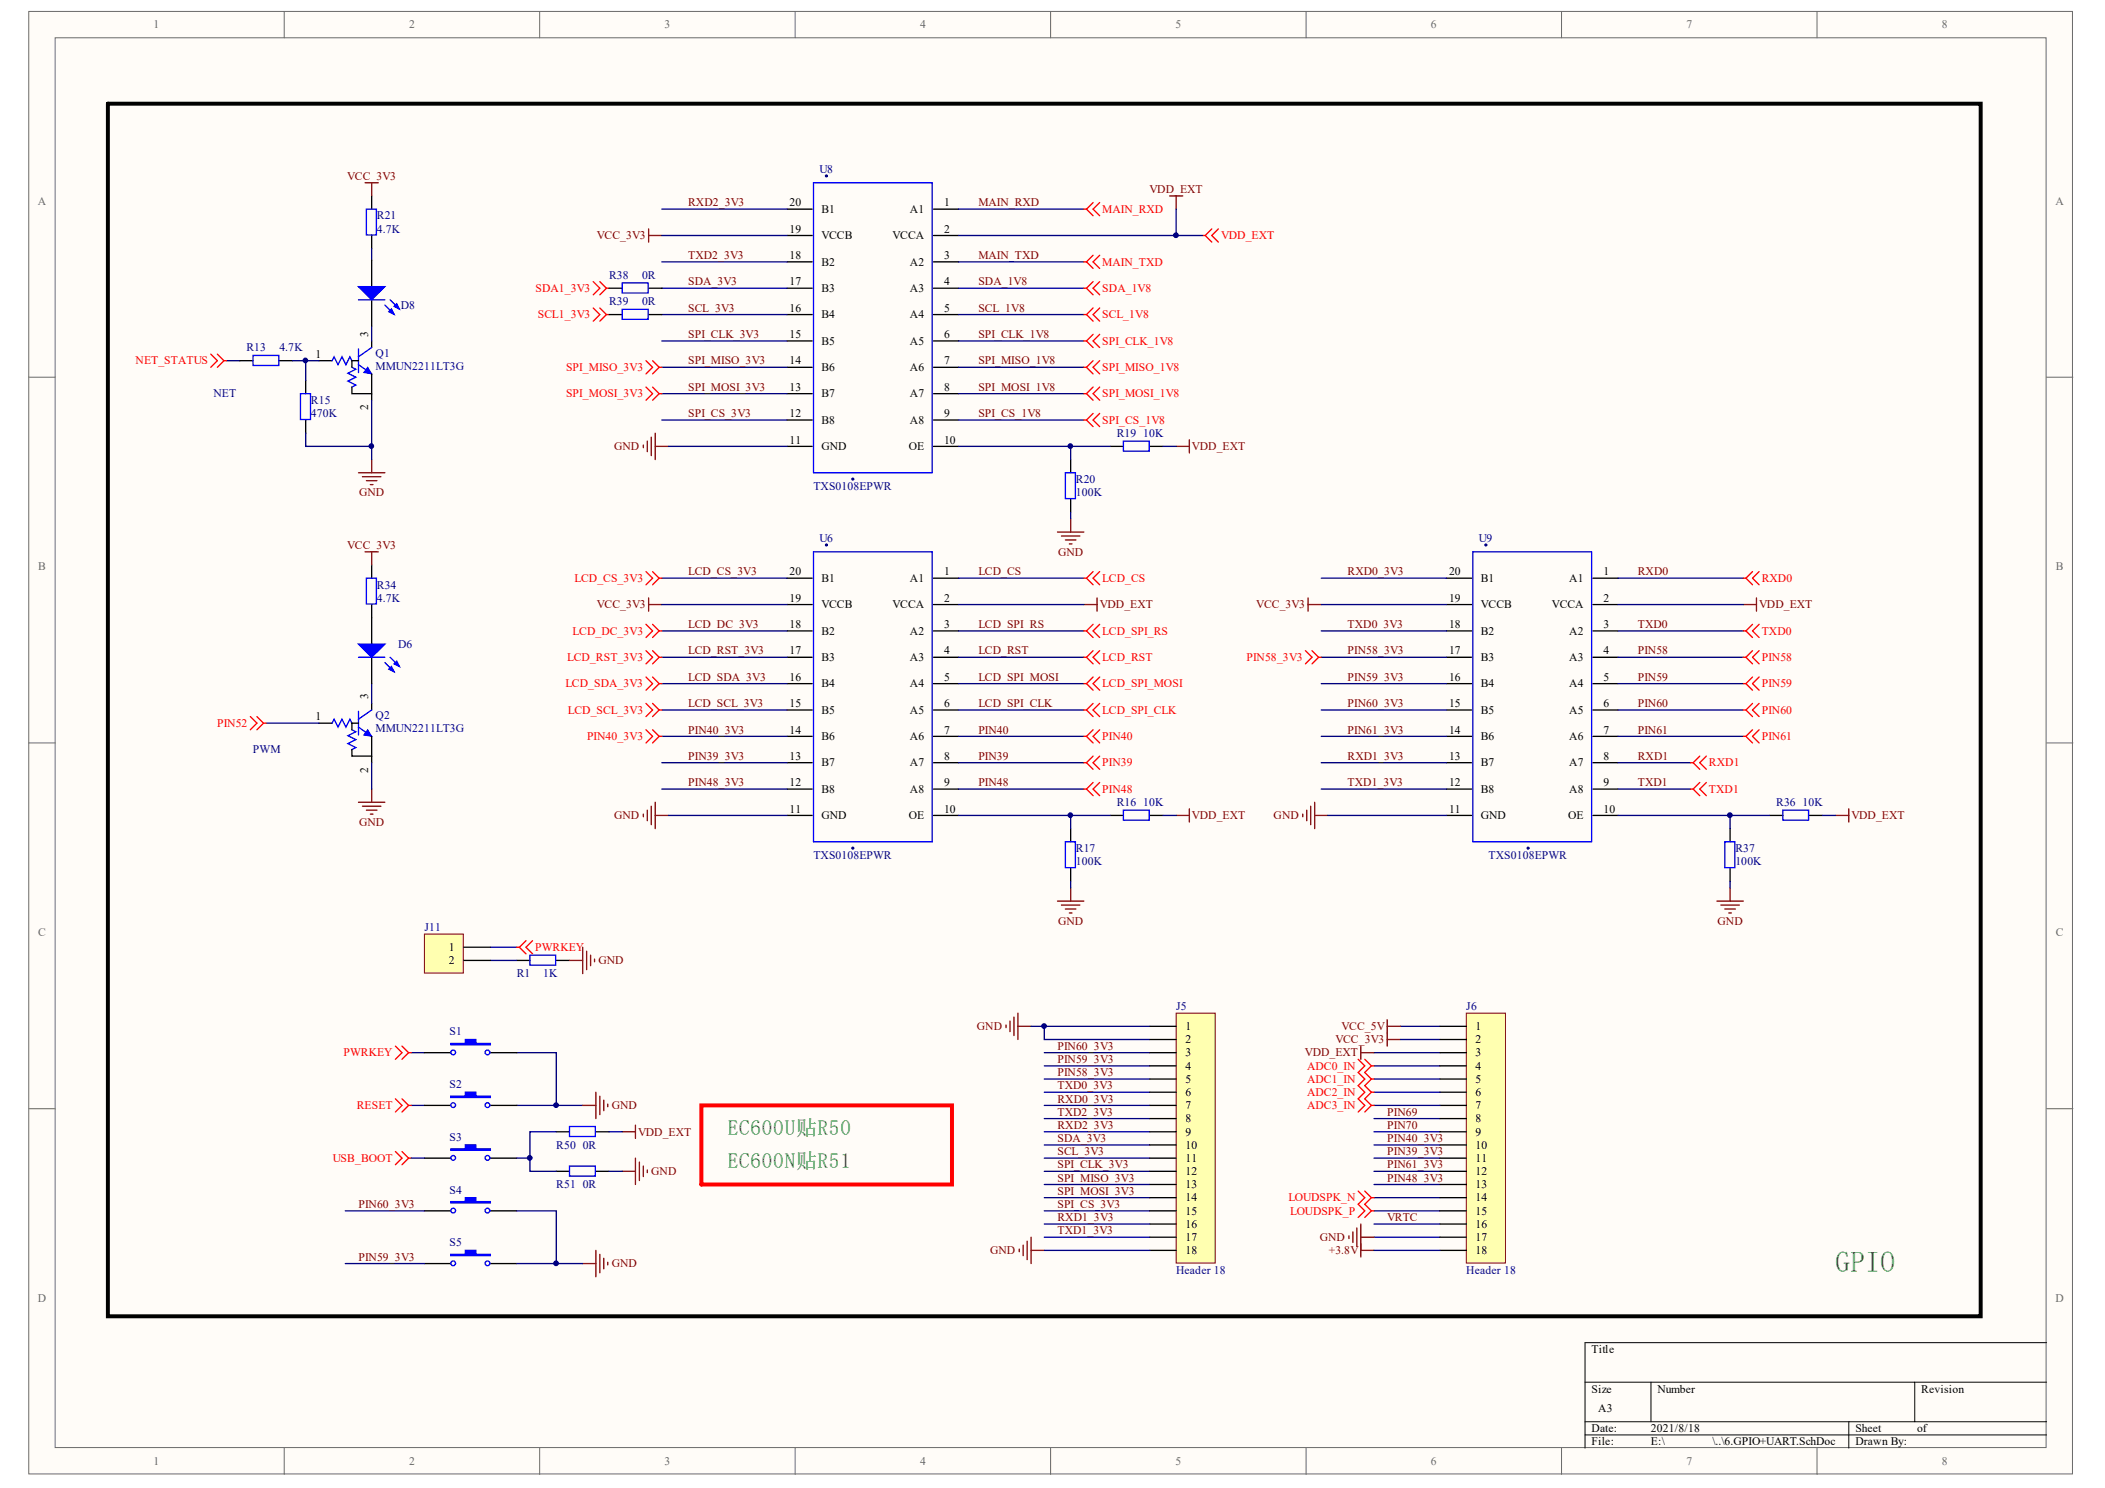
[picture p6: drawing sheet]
<svg xmlns="http://www.w3.org/2000/svg" width="297mm" height="210mm" viewBox="0 0 297 210" stroke-linecap="round" stroke-linejoin="round" font-family="sans-serif">
<g fill="#fffcf8" stroke="#696969" stroke-width=".14">
<path d="M4.1 1.6h288.3v206.3h-288.3z"/>
<path d="M7.8 5.3h280.9v198.9h-280.9z"/>
</g>
<g fill="none" stroke="#696969" stroke-width=".14">
<path d="M40.1 1.6v3.7M76.2 1.6v3.7M112.2 1.6v3.7M148.3 1.6v3.7M184.3 1.6v3.7M220.4 1.6v3.7M256.4 1.6v3.7M4.1 53.2h3.7M288.8 53.2h3.7M4.1 104.8h3.7M288.8 104.8h3.7M4.1 156.4h3.7"/>
<path d="M288.8 156.4h3.7M40.1 204.3v3.7M76.2 204.3v3.7M112.2 204.3v3.7M148.3 204.3v3.7M184.3 204.3v3.7M220.4 204.3v3.7M256.4 204.3v3.7"/>
</g>
<path d="M223.7 195h65.1M233 195v5.6M270.2 195v5.6M288.8 189.4h-65.1v14.9M223.7 200.6h65.1M223.7 202.4h65.1M260.9 200.6v3.7" fill="none" stroke="#000" stroke-width=".14"/>
<g fill="none" stroke="#00f" stroke-width=".19">
<path d="M51.7 29.5h1.4v3.6h-1.4zM87.8 39.9h3.7v1.4h-3.7zM114.8 25.8h16.7v40.9h-16.7zM46.9 50.9l.2-.6 .6 1.1 .6-1.1 .5 1.1 .6-1.1 .3 .6M49.7 51.8l.5 .3-1.1 .5 1.1 .6-1.1 .6 1.1 .5-.5 .3M50.6 51.4l1.8 1.3M50.6 49.2v3.4M50.6 42.3h3.7M52.4 49l-1.8 1.3M54.3 43l1.3 1.3M55.1 42.3l1.3 1.3M87.8 43.6h3.7v1.4h-3.7z"/>
<path d="M114.8 77.8h16.7v40.9h-16.7zM150.3 66.7h1.5v3.6h-1.5zM158.5 62.2h3.7v1.4h-3.7zM207.8 77.8h16.8v40.9h-16.8zM51.7 81.6h1.4v3.6h-1.4zM46.9 102l.2-.5 .6 1.1 .6-1.1 .5 1.1 .6-1.1 .3 .5M49.7 102.9l.5 .3-1.1 .6 1.1 .5-1.1 .6 1.1 .6-.5 .2M50.6 100.3v3.4M50.6 102.6l1.8 1.3M52.4 100.2l-1.8 1.3M150.3 118.7h1.5v3.7h-1.5zM158.5 114.3h3.7v1.4h-3.7z"/>
<path d="M243.4 118.7h1.4v3.7h-1.4zM251.6 114.3h3.6v1.4h-3.6zM74.8 134.7h3.6v1.5h-3.6zM80.4 158.9h3.6v1.4h-3.6zM80.4 164.5h3.6v1.4h-3.6z"/>
<circle cx="63.9" cy="148.5" r=".33"/>
<circle cx="63.9" cy="155.9" r=".33"/>
<circle cx="68.8" cy="148.5" r=".33"/>
<circle cx="68.8" cy="155.9" r=".33"/>
<circle cx="63.9" cy="178.2" r=".33"/>
<circle cx="63.9" cy="170.8" r=".33"/>
<circle cx="63.9" cy="163.3" r=".33"/>
<circle cx="68.8" cy="178.2" r=".33"/>
<circle cx="68.8" cy="163.3" r=".33"/>
<circle cx="68.8" cy="170.8" r=".33"/>
</g>
<g fill="none" stroke="#000" stroke-width=".19">
<path d="M52.4 27.6v1.9M52.4 33.2v1.9M52.4 36.7v3.7M111.1 33.2h3.5M111.1 29.5h3.5M111.1 36.9h3.5M131.7 33.2h3.6M131.7 29.5h3.6M131.7 36.9h3.6M45 50.9h1.9M50.6 50.9h-.9v.9M52.4 52.7v2.8h-2.7v-.9"/>
<path d="M52.4 42.3v3.7M52.4 48.1v.9M52.4 55.5v1M85.9 44.4h1.9M85.9 40.7h1.9M91.5 44.4h1.9M91.5 40.7h1.9M111.1 48.1h3.5M111.1 51.8h3.5M111.1 55.5h3.5M111.1 59.3h3.5M111.1 44.4h3.5"/>
<path d="M111.1 40.7h3.5M131.7 48.1h3.6M131.7 51.8h3.6M131.7 55.5h3.6M131.7 59.3h3.6M131.7 44.4h3.6M131.7 40.7h3.6M52.4 79.7v1.9M111.1 63h3.5M131.7 63h3.6M151.1 64.8v1.9M151.1 70.4v1.9"/>
<path d="M156.7 63h1.8M162.2 63h1.9M52.4 85.3v1.8M52.4 99.2v1M111.1 96.4h3.5M111.1 92.7h3.5M111.1 85.3h3.5M111.1 81.6h3.5M111.1 89h3.5M131.7 96.4h3.6M131.7 92.7h3.6M131.7 85.3h3.6"/>
<path d="M131.7 81.6h3.6M131.7 89h3.6M204.1 96.4h3.6M204.1 92.7h3.6M204.1 85.3h3.6M204.1 81.6h3.6M204.1 89h3.6M224.8 96.4h3.5M224.8 92.7h3.5M224.8 85.3h3.5M224.8 81.6h3.5M224.8 89h3.5"/>
<path d="M45 102h1.9M50.6 102h-.9v.9M52.4 103.9v2.8h-2.7v-1M52.4 106.7v.9M111.1 100.2h3.5M111.1 103.9h3.5M111.1 107.6h3.5M111.1 111.3h3.5M111.1 115h3.5M131.7 100.2h3.6M131.7 103.9h3.6M131.7 107.6h3.6"/>
<path d="M131.7 111.3h3.6M131.7 115h3.6M151.1 116.9v1.8M156.7 115h1.8M162.2 115h1.9M204.1 100.2h3.6M204.1 103.9h3.6M204.1 107.6h3.6M204.1 111.3h3.6M204.1 115h3.6M224.8 100.2h3.5M224.8 103.9h3.5"/>
<path d="M224.8 107.6h3.5M224.8 111.3h3.5M224.8 115h3.5M244.1 116.9v1.8M249.7 115h1.9M255.3 115h1.9M72.9 135.5h1.9M78.5 135.5h1.9M151.1 122.5v1.8M244.1 122.5v1.8M59.9 148.5h3.7M59.9 155.9h3.7"/>
<path d="M69.2 148.5h3.7M69.2 155.9h3.7M78.5 159.7h1.9M84.1 159.7h1.8M59.9 170.8h3.7M59.9 178.2h3.7M59.9 163.4h3.7M69.2 170.8h3.7M69.2 178.2h3.7M69.2 163.4h3.7M78.5 165.2h1.9M84.1 165.2h1.8"/>
</g>
<g fill="#000080" stroke="#000080" stroke-width=".14">
<circle cx="120.3" cy="67.6" r=".15"/>
<circle cx="116.6" cy="24.8" r=".15"/>
<circle cx="120.3" cy="119.6" r=".15"/>
<circle cx="116.6" cy="76.9" r=".15"/>
<circle cx="215.6" cy="119.6" r=".15"/>
<circle cx="209.7" cy="76.9" r=".15"/>
</g>
<g fill="none" stroke="#800000" stroke-width=".19">
<path d="M91.5 32.3v1.8M91.5 33.2h1.9M165 27.6h1.9M166 27.6v1.9M50.6 66.7h3.7M51.1 67.2h2.6M51.7 67.8h1.5M52.3 68.4h.3M52.4 64.8v1.9M90.8 62.8v.4M91.3 62.2v1.5M91.9 61.7v2.6"/>
<path d="M92.5 61.1v3.7M92.5 63h1.8M149.2 75.1h3.7M149.8 75.6h2.6M150.3 76.2h1.5M150.9 76.7h.4M151.1 73.2v1.9M166 63h1.8M167.8 62v1.9M91.5 84.4v1.8M91.5 85.3h1.9M152.9 85.3h1.9"/>
<path d="M154.8 84.4v1.8M184.6 85.3h1.8M184.6 84.4v1.8M246 85.3h1.9M247.9 84.4v1.8M50.6 113.2h3.7M51.1 113.7h2.6M51.7 114.3h1.5M52.3 114.8h.3M52.4 111.3v1.9M90.8 114.8v.4M91.3 114.3v1.5"/>
<path d="M91.9 113.7v2.6M92.5 113.2v3.7M92.5 115h1.8M166 115h1.8M167.8 114.1v1.9M183.8 114.8v.4M184.4 114.3v1.5M185 113.7v2.6M185.5 115h1.9M185.5 113.2v3.7M259 115h1.9M260.9 114.1v1.9"/>
<path d="M80.4 135.5h1.8M82.2 133.6v3.7M82.8 134.2v2.6M83.3 134.7v1.5M83.9 135.3v.4M149.2 127.1h3.7M149.8 127.7h2.6M150.3 128.2h1.5M150.9 128.8h.4M151.1 125.3v1.8M242.3 127.1h3.7M242.8 127.7h2.6"/>
<path d="M243.4 128.2h1.5M243.9 128.8h.4M244.1 125.3v1.8M82.2 155.9h1.9M84.1 154.1v3.7M84.6 154.6v2.6M85.2 155.2v1.5M85.8 155.7v.4M87.8 159.7h1.9M89.7 158.7v1.9M142 144.6v.4M142.5 144v1.5"/>
<path d="M143.1 143.5v2.6M143.6 142.9v3.7M143.6 144.8h1.9M192 147.6v1.8M192 148.5h1.9M195.7 144.8h1.9M195.7 143.8v3.8M195.7 146.6h1.9M82.2 178.2h1.9M84.1 176.4v3.7M84.6 176.9v2.6M85.2 177.5v1.5"/>
<path d="M85.8 178.1v.3M87.8 165.2h1.9M89.7 163.4v3.7M90.2 163.9v2.6M90.8 164.5v1.5M91.3 165v.4"/>
</g>
<g fill="none" stroke="#f00" stroke-width=".19">
<path d="M83.7 39.7l.9 1-.9 .9M84.6 39.7l1 1M152.9 36.9h.4M152.9 29.5h.4M153.3 36.9l.9 1M153.3 29.5l.9 .9M154.2 36l-.9 .9M154.2 28.6l-.9 .9M154.2 39.7l-.9 1M155.2 36l-1 .9 1 1M155.2 28.6l-1 .9 1 .9M155.2 39.7l-1 1 1 .9"/>
<path d="M169.7 33.2h.4M170.1 33.2l.9 .9M171 32.3l-.9 .9M171.9 32.3l-.9 .9 .9 .9M29.7 50l1 .9-1 .9M30.7 50l.9 .9M31.6 50.9l-.9 .9M31.6 50.9h.4M83.7 43.4l.9 1-.9 .9M84.6 43.4l1 1M85.6 40.7h.3M85.6 44.4h.3"/>
<path d="M85.6 44.4l-1 .9M85.6 40.7l-1 .9M91.2 50.9l.9 .9-.9 .9M91.2 54.6l.9 .9-.9 1M92.1 50.9l.9 .9M92.1 54.6l.9 .9M93 51.8h.4M93 55.5h.4M93 51.8l-.9 .9M93 55.5l-.9 1M152.9 48.1h.4M152.9 51.8h.4"/>
<path d="M152.9 55.5h.4M152.9 59.3h.4M152.9 40.7h.4M152.9 44.4h.4M153.3 48.1l.9 .9M153.3 51.8l.9 .9M153.3 55.5l.9 1M153.3 59.3l.9 .9M153.3 40.7l.9 .9M153.3 44.4l.9 .9M154.2 47.2l-.9 .9M154.2 50.9l-.9 .9"/>
<path d="M154.2 54.6l-.9 .9M154.2 58.3l-.9 1M154.2 43.4l-.9 1M155.2 47.2l-1 .9 1 .9M155.2 50.9l-1 .9 1 .9M155.2 54.6l-1 .9 1 1M155.2 58.3l-1 1 1 .9M155.2 43.4l-1 1 1 .9M91.2 80.6l.9 1-.9 .9M91.2 99.2l.9 1-.9 .9M91.2 95.5l.9 .9-.9 1M91.2 91.8l.9 .9-.9 .9"/>
<path d="M91.2 88.1l.9 .9-.9 .9M92.1 80.6l.9 1M92.1 99.2l.9 1M92.1 95.5l.9 .9M92.1 91.8l.9 .9M92.1 88.1l.9 .9M93 81.6h.4M93 96.4h.4M93 92.7h.4M93 89h.4M93 81.6l-.9 .9M93 96.4l-.9 1"/>
<path d="M93 92.7l-.9 .9M93 89l-.9 .9M152.9 81.6h.4M152.9 96.4h.4M152.9 92.7h.4M152.9 89h.4M153.3 81.6l.9 .9M153.3 96.4l.9 1M153.3 92.7l.9 .9M153.3 89l.9 .9M154.2 80.6l-.9 1M154.2 99.2l-.9 1"/>
<path d="M154.2 95.5l-.9 .9M154.2 91.8l-.9 .9M154.2 88.1l-.9 .9M155.2 80.6l-1 1 1 .9M155.2 99.2l-1 1 1 .9M155.2 95.5l-1 .9 1 1M155.2 91.8l-1 .9 1 .9M155.2 88.1l-1 .9 1 .9M246 96.4h.4M246 92.7h.4M246.4 92.7l.9 .9M246.4 96.4l.9 1"/>
<path d="M247.3 91.8l-.9 .9M247.3 95.5l-.9 .9M247.3 99.2l-.9 1M248.2 91.8l-.9 .9 .9 .9M248.2 95.5l-.9 .9 .9 1M248.2 99.2l-.9 1 .9 .9M35.3 101.1l1 .9-1 .9M36.3 101.1l.9 .9M37.2 102l-.9 .9M37.2 102h.4M93 100.2h.4M93 100.2l-.9 .9"/>
<path d="M152.9 100.2h.4M152.9 111.3h.4M153.3 100.2l.9 .9M153.3 111.3l.9 .9M154.2 110.4l-.9 .9M155.2 110.4l-1 .9 1 .9M246 100.2h.4M246 103.9h.4M246.4 100.2l.9 .9M246.4 103.9l.9 .9M247.3 102.9l-.9 1M248.2 102.9l-.9 1 .9 .9"/>
<path d="M72.9 133.6h.4M73.3 133.6l.9 1M74.2 132.7l-.9 .9M75.2 132.7l-1 .9 1 1M55.8 147.6l.9 .9-.9 .9M55.8 155l.9 .9-.9 1M56.7 147.6l1 .9M56.7 155l1 .9M57.7 148.5l-1 .9M57.7 148.5h.3M57.7 155.9l-1 1M57.7 155.9h.3"/>
<path d="M191.7 149.4l.9 1-.9 .9 .9 .9-.9 .9M192.6 149.4l.9 1M193.5 150.4l-.9 .9 .9 .9M193.5 150.4h.4M193.5 152.2l-.9 .9M193.5 152.2h.4M55.8 162.4l.9 1-.9 .9M56.7 162.4l1 1M57.7 163.4l-1 .9M57.7 163.4h.3M191.7 168l.9 .9-.9 1 .9 .9-.9 .9M192.6 168l.9 .9"/>
<path d="M193.5 168.9l-.9 1 .9 .9M193.5 168.9h.4M193.5 170.8l-.9 .9M193.5 170.8h.4"/>
</g>
<g fill="none" stroke="#000080" stroke-width=".19">
<path d="M52.4 35.1v1.6M93.4 33.2h17.7M93.4 36.9h17.7M93.4 29.5h17.7M135.3 36.9h17.6M135.3 29.5h17.6M166 29.5v3.7h-30.7M166 33.2h3.7M32 50.9h1.8M52.4 46v2.1M52.4 56.5v8.3M93.4 51.8h17.7"/>
<path d="M93.4 48.1h17.7M93.4 55.5h17.7M93.4 59.3h17.7M93.4 40.7h17.7M93.4 44.4h17.7M135.3 51.8h17.6M135.3 48.1h17.6M135.3 55.5h17.6M135.3 59.3h17.6M135.3 40.7h17.6M135.3 44.4h17.6M94.3 63h16.8"/>
<path d="M135.3 63h21.4M151.1 63v1.8M151.1 72.3v.9M164.1 63h1.9M52.4 96.4v2.8M93.4 85.3h17.7M93.4 81.6h17.7M93.4 89h17.7M93.4 92.7h17.7M93.4 96.4h17.7M135.3 85.3h17.6M135.3 81.6h17.6"/>
<path d="M135.3 89h17.6M135.3 92.7h17.6M135.3 96.4h17.6M186.4 85.3h17.7M186.4 81.6h17.7M186.4 89h17.7M186.4 92.7h17.7M186.4 96.4h17.7M228.3 85.3h17.7M228.3 81.6h17.7M228.3 89h17.7M228.3 92.7h17.7"/>
<path d="M228.3 96.4h17.7M37.6 102h7.4M52.4 107.6v3.7M93.4 103.9h17.7M93.4 100.2h17.7M93.4 107.6h17.7M93.4 111.3h17.7M94.3 115h16.8M135.3 115h21.4M135.3 103.9h17.6M135.3 100.2h17.6M135.3 107.6h17.6"/>
<path d="M135.3 111.3h17.6M151.1 115v1.9M164.1 115h1.9M186.4 103.9h17.7M186.4 100.2h17.7M187.4 115h16.7M228.3 115h21.4M228.3 103.9h17.7M228.3 100.2h17.7M244.1 115v1.9M257.2 115h1.8M69.2 135.5h3.7"/>
<path d="M69.2 133.6h3.7M151.1 124.3v1M244.1 124.3v1M58 148.5h1.9M58 155.9h1.9M72.9 148.5h5.6v7.4h3.7M72.9 155.9h5.6M78.5 159.7h-3.7v3.7h-1.9M85.9 159.7h1.9M145.5 144.8h1.9M147.4 152.2h14.8M147.4 154.1h14.8"/>
<path d="M147.4 157.8h14.8M147.4 148.5h14.8M147.4 159.7h14.8M147.4 155.9h14.8M147.4 150.4h14.8M162.2 144.8h-14.8v1.8h14.8M193.9 152.2h9.3M193.9 157.8h9.3M193.9 148.5h9.3M193.9 159.7h9.3M193.9 150.4h9.3M197.6 144.8h5.6"/>
<path d="M197.6 146.6h5.6M58 163.4h1.9M72.9 170.8h5.6v7.4h-5.6M74.8 163.4v1.8h3.7M78.5 178.2h3.7M85.9 165.2h1.9M147.4 161.5h14.8M147.4 163.4h14.8M147.4 165.2h14.8M147.4 167.1h14.8M147.4 168.9h14.8M147.4 170.8h14.8"/>
<path d="M193.9 161.5h9.3M193.9 163.4h9.3M193.9 165.2h9.3M193.9 167.1h9.3M193.9 168.9h9.3M193.9 170.8h9.3M193.9 172.7h9.3M193.9 174.5h9.3"/>
</g>
<g fill="#00f" stroke="#00f" stroke-width=".14">
<path d="M51.9 51.8l.5 .9-1.1-.1z"/>
<path d="M51.9 102.9l.5 1-1.1-.2z"/>
</g>
<g fill="#00f" stroke="#00f" stroke-width=".19">
<path d="M50.6 40.4h3.7l-1.9 1.9z"/>
<path d="M54.9 44l.3-.4 .4 .7z"/>
<path d="M55.6 43.2l.4-.3 .4 .7z"/>
<path d="M63.6 169.5h2.1v-.6h1.4v.6h2.1v.2h-5.6z" fill-rule="evenodd"/>
<path d="M63.6 176.9h2.1v-.5h1.4v.5h2.1v.2h-5.6z" fill-rule="evenodd"/>
<path d="M63.6 162.1h2.1v-.6h1.4v.6h2.1v.2h-5.6z" fill-rule="evenodd"/>
<path d="M63.6 147.2h2.1v-.6h1.4v.6h2.1v.2h-5.6z" fill-rule="evenodd"/>
<path d="M63.6 154.6h2.1v-.5h1.4v.5h2.1v.2h-5.6z" fill-rule="evenodd"/>
</g>
<path d="M15.2 14.6h264.3v171.1h-264.3z" fill="none" stroke="#000" stroke-width=".56"/>
<path d="M99 155.9h35.3v11.2h-35.3z" fill="none" stroke="#f00" stroke-width=".56"/>
<path d="M59.9 131.8h5.5v5.5h-5.5z" fill="#ffffb0" stroke="#800000" stroke-width=".14"/>
<path d="M33.8 50.9h1.9M39.4 50.9h1.9M43.1 53.7v1.8M43.1 59.3v1.8M52.4 87.1v3.8M52.4 92.7v3.7M65.5 133.6h3.7M65.5 135.5h3.7" fill="none" stroke="#000" stroke-width=".19"/>
<path d="M35.7 50.1h3.6v1.5h-3.6zM42.4 55.5h1.4v3.7h-1.4zM50.6 92.7h3.7M54.3 93.5l1.3 1.3M55.1 92.7l1.3 1.3" fill="none" stroke="#00f" stroke-width=".19"/>
<path d="M41.3 50.9h3.7M43.1 50.9v2.8M43.1 61.1v1.9h9.3M186.4 107.6h17.7M186.4 111.3h17.7M228.3 107.6h10.3M228.3 111.3h10.3M48.7 170.8h11.2M48.7 178.2h11.2" fill="none" stroke="#000080" stroke-width=".19"/>
<g fill="#00f" stroke="#00f" stroke-width=".19">
<path d="M50.6 90.9h3.7l-1.9 1.8z"/>
<path d="M54.9 94.4l.3-.4 .4 .8z"/>
<path d="M55.6 93.6l.4-.3 .4 .7z"/>
</g>
<g fill="none" stroke="#f00" stroke-width=".19">
<path d="M184.2 91.8l.9 .9-.9 .9M185.1 91.8l1 .9M186.1 92.7l-1 .9M186.1 92.7h.3M91.2 102.9l.9 1-.9 .9M92.1 102.9l.9 1M93 103.9h.4M93 103.9l-.9 .9M152.9 103.9h.4M152.9 107.6h.4M153.3 103.9l.9 .9M153.3 107.6l.9 .9"/>
<path d="M154.2 102.9l-.9 1M154.2 106.7l-.9 .9M155.2 102.9l-1 1 1 .9M155.2 106.7l-1 .9 1 .9"/>
</g>
<path d="M51.5 77.8h1.9M52.4 77.8v1.9" fill="none" stroke="#800000" stroke-width=".19"/>
<path d="M166 142.9h5.5v35.3h-5.5z" fill="#ffffb0" stroke="#800000" stroke-width=".14"/>
<g fill="none" stroke="#000" stroke-width=".19">
<path d="M162.2 144.8h3.8M162.2 146.6h3.8M162.2 148.5h3.8M162.2 150.4h3.8M162.2 152.2h3.8M162.2 154.1h3.8M162.2 155.9h3.8M162.2 157.8h3.8M162.2 159.7h3.8M162.2 161.5h3.8M162.2 163.4h3.8M162.2 165.2h3.8"/>
<path d="M162.2 167.1h3.8M162.2 168.9h3.8M162.2 170.8h3.8M162.2 172.7h3.8M162.2 174.5h3.8M162.2 176.4h3.8"/>
</g>
<path d="M206.9 142.9h5.5v35.3h-5.5z" fill="#ffffb0" stroke="#800000" stroke-width=".14"/>
<g fill="none" stroke="#000" stroke-width=".19">
<path d="M203.2 144.8h3.7M203.2 146.6h3.7M203.2 148.5h3.7M203.2 150.4h3.7M203.2 152.2h3.7M203.2 154.1h3.7M203.2 155.9h3.7M203.2 157.8h3.7M203.2 159.7h3.7M203.2 161.5h3.7M203.2 163.4h3.7M203.2 165.2h3.7"/>
<path d="M203.2 167.1h3.7M203.2 168.9h3.7M203.2 170.8h3.7M203.2 172.7h3.7M203.2 174.5h3.7M203.2 176.4h3.7"/>
</g>
<path d="M193.9 154.1h9.3M193.9 155.9h9.3M147.4 172.7h14.8M147.4 174.5h14.8M147.4 176.4h14.8M193.9 176.4h9.3" fill="none" stroke="#000080" stroke-width=".19"/>
<g fill="none" stroke="#f00" stroke-width=".19">
<path d="M246 89h.4M246 81.6h.4M246.4 89l.9 .9M246.4 81.6l.9 .9M247.3 88.1l-.9 .9M247.3 80.6l-.9 1M248.2 88.1l-.9 .9 .9 .9M248.2 80.6l-.9 1 .9 .9M238.6 111.3h.3M238.6 107.6h.3M238.9 111.3l1 .9M238.9 107.6l1 .9"/>
<path d="M239.9 110.4l-1 .9M239.9 106.7l-1 .9M240.8 110.4l-.9 .9 .9 .9M240.8 106.7l-.9 .9 .9 .9M191.7 153.1l.9 1-.9 .9 .9 .9-.9 1M192.6 153.1l.9 1M193.5 154.1l-.9 .9 .9 .9M193.5 154.1h.4M193.5 155.9l-.9 1M193.5 155.9h.4"/>
</g>
<g fill="none" stroke="#800000" stroke-width=".19">
<path d="M51.5 25.8h1.9M52.4 25.8v1.8M143.8 176.2v.4M144.4 175.6v1.5M144.9 175.1v2.6M145.5 174.5v3.7M145.5 176.4h1.9M190.4 174.3v.4M190.9 173.8v1.5M191.5 173.2v2.6M192 176.4h1.9M192 172.7v4.6"/>
<path d="M192 174.5h1.9"/>
</g>
<g fill="#000080" stroke="#000080" stroke-width=".14">
<circle cx="43.1" cy="50.8" r=".33"/>
<circle cx="52.4" cy="62.9" r=".33"/>
<circle cx="74.7" cy="163.3" r=".33"/>
<circle cx="78.5" cy="178.2" r=".33"/>
<circle cx="78.5" cy="155.9" r=".33"/>
<circle cx="147.3" cy="144.7" r=".33"/>
<circle cx="151" cy="115" r=".33"/>
<circle cx="151" cy="62.9" r=".33"/>
<circle cx="165.9" cy="33.2" r=".33"/>
<circle cx="244.1" cy="115" r=".33"/>
</g>
<text font-size="4.1" fill="#00bf00" x="259" y="179.5">GPIO</text>
<g font-size="3" fill="#00bf00">
<text x="102.7" y="160.2">EC600U贴R50</text>
<text x="102.7" y="164.8">EC600N贴R51</text>
</g>
<g font-size="1.6" fill="#696969">
<text x="21.7" y="4">1</text>
<text x="57.7" y="4">2</text>
<text x="93.8" y="4">3</text>
<text x="129.8" y="4">4</text>
<text x="165.9" y="4">5</text>
<text x="201.9" y="4">6</text>
<text x="238" y="4">7</text>
<text x="274" y="4">8</text>
<text x="5.3" y="28.9">A</text>
<text x="290.1" y="28.9">A</text>
<text x="5.4" y="80.5">B</text>
<text x="290.1" y="80.5">B</text>
<text x="5.4" y="132">C</text>
<text x="290.1" y="132">C</text>
<text x="5.3" y="183.6">D</text>
<text x="290.1" y="183.6">D</text>
<text x="21.7" y="206.7">1</text>
<text x="57.7" y="206.7">2</text>
<text x="93.8" y="206.7">3</text>
<text x="129.8" y="206.7">4</text>
<text x="165.9" y="206.7">5</text>
<text x="201.9" y="206.7">6</text>
<text x="238" y="206.7">7</text>
<text x="274" y="206.7">8</text>
</g>
<g font-size="1.6" fill="#800000">
<text x="49" y="25.4">VCC_3V3</text>
<text x="97.1" y="29.1">RXD2_3V3</text>
<text x="138.1" y="29.1">MAIN_RXD</text>
<text x="162.2" y="27.2">VDD_EXT</text>
<text x="84.2" y="33.7">VCC_3V3</text>
<text x="97.1" y="40.3">SDA_3V3</text>
<text x="97.1" y="36.5">TXD2_3V3</text>
<text x="138.1" y="40.3">SDA_1V8</text>
<text x="138.1" y="36.5">MAIN_TXD</text>
<text x="97.1" y="44">SCL_3V3</text>
<text x="97.1" y="47.7">SPI_CLK_3V3</text>
<text x="138.1" y="47.7">SPI_CLK_1V8</text>
<text x="138.1" y="44">SCL_1V8</text>
<text x="97.1" y="51.4">SPI_MISO_3V3</text>
<text x="138.1" y="51.4">SPI_MISO_1V8</text>
<text x="97.1" y="58.8">SPI_CS_3V3</text>
<text x="97.1" y="55.1">SPI_MOSI_3V3</text>
<text x="138.1" y="55.1">SPI_MOSI_1V8</text>
<text x="138.1" y="58.8">SPI_CS_1V8</text>
<text x="86.7" y="63.5">GND</text>
<text x="168.2" y="63.5">VDD_EXT</text>
<text x="50.7" y="70">GND</text>
<text x="49" y="77.4">VCC_3V3</text>
<text x="97.1" y="81.2">LCD_CS_3V3</text>
<text x="138.1" y="81.2">LCD_CS</text>
<text x="149.3" y="78.4">GND</text>
<text x="190.2" y="81.2">RXD0_3V3</text>
<text x="231.1" y="81.2">RXD0</text>
<text x="84.2" y="85.8">VCC_3V3</text>
<text x="97.1" y="88.6">LCD_DC_3V3</text>
<text x="138.1" y="88.6">LCD_SPI_RS</text>
<text x="155.2" y="85.8">VDD_EXT</text>
<text x="177.3" y="85.8">VCC_3V3</text>
<text x="190.2" y="88.6">TXD0_3V3</text>
<text x="231.1" y="88.6">TXD0</text>
<text x="248.2" y="85.8">VDD_EXT</text>
<text x="97.1" y="92.3">LCD_RST_3V3</text>
<text x="138.1" y="92.3">LCD_RST</text>
<text x="190.2" y="92.3">PIN58_3V3</text>
<text x="231.1" y="92.3">PIN58</text>
<text x="97.1" y="96">LCD_SDA_3V3</text>
<text x="97.1" y="99.8">LCD_SCL_3V3</text>
<text x="138.1" y="96">LCD_SPI_MOSI</text>
<text x="138.1" y="99.8">LCD_SPI_CLK</text>
<text x="190.2" y="96">PIN59_3V3</text>
<text x="190.2" y="99.8">PIN60_3V3</text>
<text x="231.1" y="99.8">PIN60</text>
<text x="231.1" y="96">PIN59</text>
<text x="97.1" y="103.5">PIN40_3V3</text>
<text x="97.1" y="107.2">PIN39_3V3</text>
<text x="138.1" y="103.5">PIN40</text>
<text x="138.1" y="107.2">PIN39</text>
<text x="190.2" y="103.5">PIN61_3V3</text>
<text x="190.2" y="107.2">RXD1_3V3</text>
<text x="231.1" y="103.5">PIN61</text>
<text x="231.1" y="107.2">RXD1</text>
<text x="97.1" y="110.9">PIN48_3V3</text>
<text x="138.1" y="110.9">PIN48</text>
<text x="190.2" y="110.9">TXD1_3V3</text>
<text x="231.1" y="110.9">TXD1</text>
<text x="50.7" y="116.5">GND</text>
<text x="86.7" y="115.6">GND</text>
<text x="168.2" y="115.6">VDD_EXT</text>
<text x="179.7" y="115.6">GND</text>
<text x="261.3" y="115.6">VDD_EXT</text>
<text x="149.3" y="130.4">GND</text>
<text x="242.4" y="130.4">GND</text>
<text x="84.5" y="136">GND</text>
<text x="137.9" y="145.3">GND</text>
<text x="149.2" y="150">PIN59_3V3</text>
<text x="149.2" y="148.1">PIN60_3V3</text>
<text x="184.1" y="149">VDD_EXT</text>
<text x="188.4" y="147.2">VCC_3V3</text>
<text x="189.3" y="145.3">VCC_5V</text>
<text x="149.2" y="151.8">PIN58_3V3</text>
<text x="149.2" y="153.7">TXD0_3V3</text>
<text x="149.2" y="155.5">RXD0_3V3</text>
<text x="86.3" y="156.5">GND</text>
<text x="90" y="160.2">VDD_EXT</text>
<text x="149.2" y="159.3">RXD2_3V3</text>
<text x="149.2" y="157.4">TXD2_3V3</text>
<text x="149.2" y="161.1">SDA_3V3</text>
<text x="195.7" y="161.1">PIN40_3V3</text>
<text x="195.7" y="157.4">PIN69</text>
<text x="195.7" y="159.3">PIN70</text>
<text x="91.9" y="165.8">GND</text>
<text x="149.2" y="164.8">SPI_CLK_3V3</text>
<text x="149.2" y="166.7">SPI_MISO_3V3</text>
<text x="149.2" y="163">SCL_3V3</text>
<text x="195.7" y="163">PIN39_3V3</text>
<text x="195.7" y="166.7">PIN48_3V3</text>
<text x="195.7" y="164.8">PIN61_3V3</text>
<text x="50.6" y="170.4">PIN60_3V3</text>
<text x="149.2" y="170.4">SPI_CS_3V3</text>
<text x="149.2" y="168.5">SPI_MOSI_3V3</text>
<text x="149.2" y="172.3">RXD1_3V3</text>
<text x="195.7" y="172.3">VRTC</text>
<text x="50.6" y="177.8">PIN59_3V3</text>
<text x="86.3" y="178.8">GND</text>
<text x="139.7" y="176.9">GND</text>
<text x="149.2" y="174.1">TXD1_3V3</text>
<text x="186.2" y="175.1">GND</text>
<text x="187.5" y="176.9">+3.8V</text>
</g>
<g font-size="1.6">
<text x="111.4" y="29.1">20</text>
<text x="133.2" y="29.1">1</text>
<text x="111.4" y="32.8">19</text>
<text x="115.9" y="33.7">VCCB</text>
<text x="115.9" y="30">B1</text>
<text x="125.9" y="33.7">VCCA</text>
<text x="128.4" y="30">A1</text>
<text x="133.2" y="32.8">2</text>
<text x="111.4" y="36.5">18</text>
<text x="111.4" y="40.3">17</text>
<text x="115.9" y="37.5">B2</text>
<text x="115.9" y="41.2">B3</text>
<text x="128.4" y="41.2">A3</text>
<text x="128.4" y="37.5">A2</text>
<text x="133.2" y="40.3">4</text>
<text x="133.2" y="36.5">3</text>
<text x="52" y="47.5" transform="rotate(-90 52 47.5)">3</text>
<text x="111.4" y="44">16</text>
<text x="111.4" y="47.7">15</text>
<text x="115.9" y="44.9">B4</text>
<text x="128.4" y="44.9">A4</text>
<text x="133.2" y="47.7">6</text>
<text x="133.2" y="44">5</text>
<text x="44.5" y="50.5">1</text>
<text x="111.4" y="51.4">14</text>
<text x="115.9" y="52.3">B6</text>
<text x="115.9" y="48.6">B5</text>
<text x="128.4" y="48.6">A5</text>
<text x="128.4" y="52.3">A6</text>
<text x="133.2" y="51.4">7</text>
<text x="52" y="57.9" transform="rotate(-90 52 57.9)">2</text>
<text x="111.4" y="55.1">13</text>
<text x="111.4" y="58.8">12</text>
<text x="115.9" y="56.1">B7</text>
<text x="115.9" y="59.8">B8</text>
<text x="128.4" y="56.1">A7</text>
<text x="128.4" y="59.8">A8</text>
<text x="133.2" y="55.1">8</text>
<text x="133.2" y="58.8">9</text>
<text x="111.4" y="62.6">11</text>
<text x="115.9" y="63.5">GND</text>
<text x="128.2" y="63.5">OE</text>
<text x="133.2" y="62.6">10</text>
<text x="111.4" y="81.2">20</text>
<text x="115.9" y="82.1">B1</text>
<text x="128.4" y="82.1">A1</text>
<text x="133.2" y="81.2">1</text>
<text x="204.5" y="81.2">20</text>
<text x="209" y="82.1">B1</text>
<text x="221.4" y="82.1">A1</text>
<text x="226.3" y="81.2">1</text>
<text x="111.4" y="84.9">19</text>
<text x="111.4" y="88.6">18</text>
<text x="115.9" y="85.8">VCCB</text>
<text x="115.9" y="89.5">B2</text>
<text x="125.9" y="85.8">VCCA</text>
<text x="128.4" y="89.5">A2</text>
<text x="133.2" y="88.6">3</text>
<text x="133.2" y="84.9">2</text>
<text x="204.5" y="84.9">19</text>
<text x="204.5" y="88.6">18</text>
<text x="209" y="85.8">VCCB</text>
<text x="209" y="89.5">B2</text>
<text x="219" y="85.8">VCCA</text>
<text x="221.4" y="89.5">A2</text>
<text x="226.3" y="88.6">3</text>
<text x="226.3" y="84.9">2</text>
<text x="111.4" y="92.3">17</text>
<text x="115.9" y="93.2">B3</text>
<text x="128.4" y="93.2">A3</text>
<text x="133.2" y="92.3">4</text>
<text x="204.5" y="92.3">17</text>
<text x="209" y="93.2">B3</text>
<text x="221.4" y="93.2">A3</text>
<text x="226.3" y="92.3">4</text>
<text x="44.5" y="101.6">1</text>
<text x="52" y="98.7" transform="rotate(-90 52 98.7)">3</text>
<text x="111.4" y="96">16</text>
<text x="111.4" y="99.8">15</text>
<text x="115.9" y="97">B4</text>
<text x="115.9" y="100.7">B5</text>
<text x="128.4" y="100.7">A5</text>
<text x="128.4" y="97">A4</text>
<text x="133.2" y="99.8">6</text>
<text x="133.2" y="96">5</text>
<text x="204.5" y="96">16</text>
<text x="204.5" y="99.8">15</text>
<text x="209" y="97">B4</text>
<text x="209" y="100.7">B5</text>
<text x="221.4" y="100.7">A5</text>
<text x="221.4" y="97">A4</text>
<text x="226.3" y="99.8">6</text>
<text x="226.3" y="96">5</text>
<text x="111.4" y="103.5">14</text>
<text x="111.4" y="107.2">13</text>
<text x="115.9" y="104.4">B6</text>
<text x="128.4" y="104.4">A6</text>
<text x="133.2" y="103.5">7</text>
<text x="133.2" y="107.2">8</text>
<text x="204.5" y="103.5">14</text>
<text x="204.5" y="107.2">13</text>
<text x="209" y="104.4">B6</text>
<text x="221.4" y="104.4">A6</text>
<text x="226.3" y="103.5">7</text>
<text x="226.3" y="107.2">8</text>
<text x="52" y="109" transform="rotate(-90 52 109)">2</text>
<text x="111.4" y="110.9">12</text>
<text x="115.9" y="108.1">B7</text>
<text x="115.9" y="111.8">B8</text>
<text x="128.4" y="108.1">A7</text>
<text x="128.4" y="111.8">A8</text>
<text x="133.2" y="110.9">9</text>
<text x="204.5" y="110.9">12</text>
<text x="209" y="108.1">B7</text>
<text x="209" y="111.8">B8</text>
<text x="221.4" y="108.1">A7</text>
<text x="221.4" y="111.8">A8</text>
<text x="226.3" y="110.9">9</text>
<text x="111.4" y="114.6">11</text>
<text x="115.9" y="115.6">GND</text>
<text x="128.2" y="115.6">OE</text>
<text x="133.2" y="114.6">10</text>
<text x="204.5" y="114.6">11</text>
<text x="209" y="115.6">GND</text>
<text x="221.3" y="115.6">OE</text>
<text x="226.3" y="114.6">10</text>
<text x="63.3" y="134.2">1</text>
<text x="63.3" y="136">2</text>
<text x="167.3" y="145.3">1</text>
<text x="167.3" y="147.2">2</text>
<text x="167.3" y="149">3</text>
<text x="208.2" y="145.3">1</text>
<text x="208.2" y="147.2">2</text>
<text x="208.2" y="149">3</text>
<text x="167.3" y="150.9">4</text>
<text x="167.3" y="152.7">5</text>
<text x="167.3" y="154.6">6</text>
<text x="208.2" y="150.9">4</text>
<text x="208.2" y="152.7">5</text>
<text x="208.2" y="154.6">6</text>
<text x="167.3" y="156.5">7</text>
<text x="167.3" y="158.3">8</text>
<text x="167.3" y="160.2">9</text>
<text x="208.2" y="156.5">7</text>
<text x="208.2" y="158.3">8</text>
<text x="208.2" y="160.2">9</text>
<text x="167.3" y="162">10</text>
<text x="167.3" y="163.9">11</text>
<text x="167.3" y="165.8">12</text>
<text x="167.3" y="167.6">13</text>
<text x="208.2" y="162">10</text>
<text x="208.2" y="163.9">11</text>
<text x="208.2" y="165.8">12</text>
<text x="208.2" y="167.6">13</text>
<text x="167.3" y="169.5">14</text>
<text x="167.3" y="171.3">15</text>
<text x="167.3" y="173.2">16</text>
<text x="208.2" y="169.5">14</text>
<text x="208.2" y="171.3">15</text>
<text x="208.2" y="173.2">16</text>
<text x="167.3" y="175.1">17</text>
<text x="167.3" y="176.9">18</text>
<text x="208.2" y="175.1">17</text>
<text x="208.2" y="176.9">18</text>
<text x="224.6" y="190.9">Title</text>
<text x="224.6" y="196.4">Size</text>
<text x="233.9" y="196.4">Number</text>
<text x="271.1" y="196.4">Revision</text>
<text x="224.6" y="202">Date:</text>
<text x="224.6" y="203.9">File:</text>
<text x="225.5" y="199.2">A3</text>
<text x="233" y="202">2021/8/18</text>
<text x="233" y="203.9">E:\</text>
<text x="241.7" y="203.9">\..\6.GPIO+UART.SchDoc</text>
<text x="261.8" y="202">Sheet</text>
<text x="261.8" y="203.9">Drawn By:</text>
<text x="270.5" y="202">of</text>
</g>
<g font-size="1.6" fill="#000080">
<text x="115.6" y="24.5">U8</text>
<text x="53.2" y="32.8">4.7K</text>
<text x="53.2" y="31">R21</text>
<text x="85.9" y="39.3">R38</text>
<text x="90.6" y="39.3">0R</text>
<text x="56.5" y="43.6">D8</text>
<text x="85.9" y="43">R39</text>
<text x="90.6" y="43">0R</text>
<text x="34.8" y="49.6">R13</text>
<text x="39.4" y="49.6">4.7K</text>
<text x="53" y="50.3">Q1</text>
<text x="53" y="52.2">MMUN2211LT3G</text>
<text x="30.1" y="56.1">NET</text>
<text x="43.9" y="57">R15</text>
<text x="43.9" y="58.8">470K</text>
<text x="157.6" y="61.6">R19</text>
<text x="161.3" y="61.6">10K</text>
<text x="114.8" y="69.1">TXS0108EPWR</text>
<text x="151.8" y="70">100K</text>
<text x="151.8" y="68.1">R20</text>
<text x="115.6" y="76.5">U6</text>
<text x="208.7" y="76.5">U9</text>
<text x="53.2" y="83">R34</text>
<text x="53.2" y="84.9">4.7K</text>
<text x="56.2" y="91.4">D6</text>
<text x="53" y="101.4">Q2</text>
<text x="35.7" y="106.3">PWM</text>
<text x="53" y="103.3">MMUN2211LT3G</text>
<text x="157.6" y="113.7">R16</text>
<text x="161.3" y="113.7">10K</text>
<text x="250.6" y="113.7">R36</text>
<text x="254.4" y="113.7">10K</text>
<text x="114.8" y="121.1">TXS0108EPWR</text>
<text x="151.8" y="122.1">100K</text>
<text x="151.8" y="120.2">R17</text>
<text x="210.1" y="121.1">TXS0108EPWR</text>
<text x="244.9" y="122.1">100K</text>
<text x="244.9" y="120.2">R37</text>
<text x="59.9" y="131.4">J11</text>
<text x="72.9" y="137.9">R1</text>
<text x="76.6" y="137.9">1K</text>
<text x="166" y="142.5">J5</text>
<text x="206.9" y="142.5">J6</text>
<text x="63.4" y="146">S1</text>
<text x="63.4" y="153.5">S2</text>
<text x="63.4" y="160.9">S3</text>
<text x="78.5" y="162">R50</text>
<text x="78.5" y="167.6">R51</text>
<text x="82.2" y="162">0R</text>
<text x="82.2" y="167.6">0R</text>
<text x="63.4" y="168.4">S4</text>
<text x="63.4" y="175.8">S5</text>
<text x="166" y="179.7">Header 18</text>
<text x="206.9" y="179.7">Header 18</text>
</g>
<g font-size="1.6" fill="#f00">
<text x="155.5" y="30">MAIN_RXD</text>
<text x="172.3" y="33.7">VDD_EXT</text>
<text x="75.6" y="41.2">SDA1_3V3</text>
<text x="155.5" y="37.5">MAIN_TXD</text>
<text x="155.5" y="41.2">SDA_1V8</text>
<text x="75.9" y="44.9">SCL1_3V3</text>
<text x="155.5" y="44.9">SCL_1V8</text>
<text x="19.1" y="51.4">NET_STATUS</text>
<text x="79.9" y="52.3">SPI_MISO_3V3</text>
<text x="155.5" y="48.6">SPI_CLK_1V8</text>
<text x="155.5" y="52.3">SPI_MISO_1V8</text>
<text x="79.9" y="56.1">SPI_MOSI_3V3</text>
<text x="155.5" y="56.1">SPI_MOSI_1V8</text>
<text x="155.5" y="59.8">SPI_CS_1V8</text>
<text x="81.1" y="82.1">LCD_CS_3V3</text>
<text x="155.5" y="82.1">LCD_CS</text>
<text x="248.6" y="82.1">RXD0</text>
<text x="80.8" y="89.5">LCD_DC_3V3</text>
<text x="155.5" y="89.5">LCD_SPI_RS</text>
<text x="248.6" y="89.5">TXD0</text>
<text x="80" y="93.2">LCD_RST_3V3</text>
<text x="155.5" y="93.2">LCD_RST</text>
<text x="175.9" y="93.2">PIN58_3V3</text>
<text x="248.6" y="93.2">PIN58</text>
<text x="79.8" y="97">LCD_SDA_3V3</text>
<text x="80.1" y="100.7">LCD_SCL_3V3</text>
<text x="155.5" y="100.7">LCD_SPI_CLK</text>
<text x="155.5" y="97">LCD_SPI_MOSI</text>
<text x="248.6" y="97">PIN59</text>
<text x="248.6" y="100.7">PIN60</text>
<text x="30.6" y="102.5">PIN52</text>
<text x="82.8" y="104.4">PIN40_3V3</text>
<text x="155.5" y="104.4">PIN40</text>
<text x="248.6" y="104.4">PIN61</text>
<text x="155.5" y="111.8">PIN48</text>
<text x="155.5" y="108.1">PIN39</text>
<text x="241.2" y="111.8">TXD1</text>
<text x="241.2" y="108.1">RXD1</text>
<text x="75.5" y="134.2">PWRKEY</text>
<text x="48.5" y="149">PWRKEY</text>
<text x="184.4" y="150.9">ADC0_IN</text>
<text x="184.4" y="152.7">ADC1_IN</text>
<text x="184.4" y="154.6">ADC2_IN</text>
<text x="50.3" y="156.5">RESET</text>
<text x="184.4" y="156.5">ADC3_IN</text>
<text x="47" y="163.9">USB_BOOT</text>
<text x="181.8" y="169.5">LOUDSPK_N</text>
<text x="182.1" y="171.3">LOUDSPK_P</text>
</g>
</svg>
